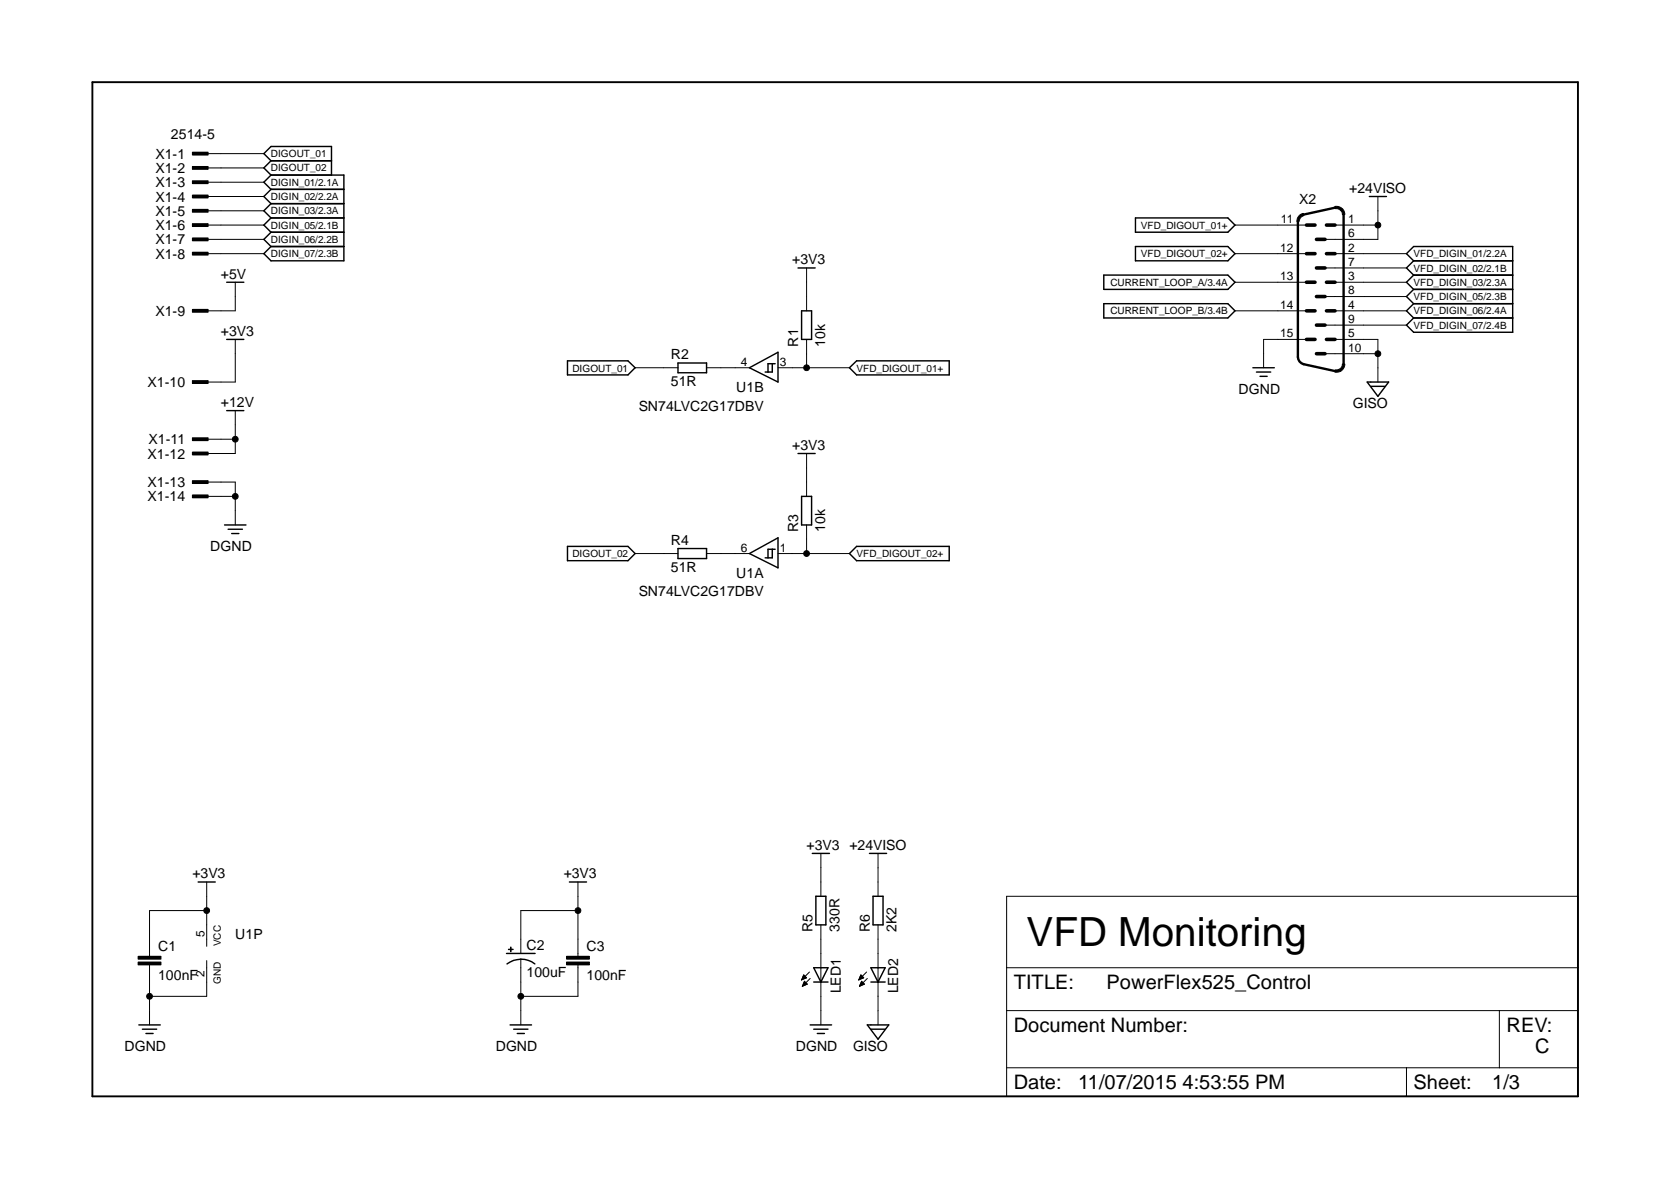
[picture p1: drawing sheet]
<svg xmlns="http://www.w3.org/2000/svg" width="297mm" height="210mm" viewBox="0 0 297 210" stroke-linecap="round" stroke-linejoin="round" font-family="sans-serif">
<g fill="none" stroke="#000" stroke-width=".25">
<path d="M48.2 28.6l-1.3 1.2 1.3 1.3M48.2 28.6h10.7M48.2 31.1h12.9v15.3h-12.9l-1.3-1.3 1.3-1.3M48.2 28.6l-1.3-1.3 1.3-1.3h10.7v5.1M48.2 38.7h12.9M48.2 31.1l-1.3 1.3 1.3 1.3M48.2 33.7h12.9M48.2 33.7l-1.3 1.2 1.3 1.3M48.2 36.2h12.9M48.2 36.2l-1.3 1.3 1.3 1.2M48.2 38.7l-1.3 1.3 1.3 1.3M201.8 38.7h16.5l1.2 1.3-1.2 1.3h-16.5z"/>
<path d="M243.4 34.9h3.1M40.3 50.2h3M48.2 43.8h12.9M48.2 41.3h12.9M48.2 41.3l-1.3 1.2 1.3 1.3M141.9 47.6h3M142.5 55.2h1.8v5.1h-1.8zM196.2 48.9h22.1l1.2 1.3-1.2 1.2h-22.1zM196.2 54h22.1l1.2 1.2-1.2 1.3h-22.1zM201.8 43.8h16.5l1.2 1.3-1.2 1.3h-16.5zM251.3 46.4l-1.3-1.3 1.3-1.3h17.6v15.3h-17.6l-1.3-1.3 1.3-1.3M251.3 46.4h17.6"/>
<path d="M251.3 48.9l-1.3 1.3 1.3 1.2M251.3 48.9h17.6M251.3 51.4h17.6M251.3 54l-1.3 1.2 1.3 1.3M251.3 54h17.6M251.3 56.5h17.6M251.3 46.4l-1.3 1.2 1.3 1.3M251.3 51.4l-1.3 1.3 1.3 1.3M40.3 60.3h3M40.3 73h3M100.9 64.1h10.7l1.3 1.3-1.3 1.2h-10.7zM120.5 64.5h5.1v1.8h-5.1z"/>
<path d="M133.2 65.4l5.1-2.8v5.3zM137.3 64.6v1.5h-1.3M137.8 64.6h-1.3v1.5M151 65.4l1.3-1.3h16.4v2.5h-16.4zM222.7 65.4h3.8M223.3 66.1h2.6M224 66.9h1.3M243 67.9h3.8l-1.9 2.5zM243.7 68.7h2.5M39.9 93.3h3.8M40.6 94.1h2.5M41.2 94.8h1.3"/>
<path d="M100.9 97.1h10.7l1.3 1.3-1.3 1.3h-10.7zM120.5 97.5h5.1v1.8h-5.1zM133.2 98.4l5.1-2.8v5.3zM137.3 97.6v1.5h-1.3M137.8 97.6h-1.3v1.5M141.9 80.6h3M142.5 88.2h1.8v5.1h-1.8zM152.3 97.1h16.4v2.6h-16.4l-1.3-1.3zM35.2 156.8h3.1M101.2 156.8h3.1M144.4 151.7h3M145 159.3h1.8v5.1h-1.8z"/>
<path d="M154.6 151.7h3M155.2 159.3h1.8v5.1h-1.8zM90 169.5h5.1M90.1 171.3a4 4 0 0 1 5 0M144.6 174.5h2.6M144.6 172h2.6l-1.3 2.5zM154.8 172h2.5l-1.2 2.5zM154.8 174.5h2.5M24.7 182.2h3.8M25.3 182.9h2.6M25.9 183.7h1.3M90.7 182.2h3.8"/>
<path d="M91.3 182.9h2.5M91.9 183.7h1.3M144 182.2h3.8M144.6 182.9h2.6M145.3 183.7h1.3M154.2 182.2h3.8l-1.9 2.5zM154.8 182.9h2.5"/>
</g>
<g fill="none" stroke="#000" stroke-width=".18">
<path d="M34.2 27.1h2.8v.5h-2.8zM34.2 29.6h2.8v.5h-2.8zM34.2 32.1h2.8v.5h-2.8zM34.2 34.7h2.8v.5h-2.8zM34.2 37.2h2.8v.5h-2.8zM34.2 39.8h2.8v.5h-2.8zM36.7 27.3h10.2M36.7 29.8h10.2M36.7 32.4h10.2M36.7 34.9h10.2M36.7 37.5h10.2M230.8 38.4l.3-.3 .6-.2 .1 .4a1.13 1.13 0 0 0-.9 1.1h-.4l.1-.6z"/>
<path d="M237.3 36.7a1.46 1.46 0 0 1 1.8 1.4h-.5a1.1 1.1 0 0 0-1.2-1zM244.9 34.9v7.6h-9.4M34.2 42.3h2.8v.5h-2.8zM34.2 44.8h2.8v.5h-2.8zM34.2 55h2.8v.5h-2.8zM36.7 42.5h10.2M36.7 40h10.2M36.7 45.1h10.2M41.8 50.2v5h-5.1M143.4 47.6v7.6M219.5 40h12.7M219.5 45.1h12.7"/>
<path d="M219.5 50.2h12.7M219.5 55.2h12.7M235.5 47.6h14.5M235.5 52.7h14.5M235.5 57.8h14.5M237.3 40h7.6M237.3 45.1h12.7M237.3 50.2h12.7M237.3 55.2h12.7M34.2 67.6h2.8v.6h-2.8zM34.2 77.8h2.8v.5h-2.8zM36.7 78.1h5.1"/>
<path d="M41.8 60.3v7.6h-5.1M41.8 73v7.6h-5.1M112.9 65.4h7.6M125.6 65.4h7.6M138.3 65.4h12.7M143.4 60.3v5.1M232.2 60.3h-7.6v5.1M235.5 62.9h9.4M237.3 60.3h7.6v7.6M237.4 65.7a1.09 1.09 0 0 0 1.2-1h.5a1.44 1.44 0 0 1-1.8 1.4zM34.2 80.3h2.8v.6h-2.8zM34.2 85.4h2.8v.5h-2.8z"/>
<path d="M34.2 88h2.8v.5h-2.8zM36.7 85.7h5.1v7.6M36.7 88.2h5.1M112.9 98.4h7.6M125.6 98.4h7.6M138.3 98.4h12.7M143.4 80.6v7.6M143.4 93.3v5.1M36.7 156.8v11.4M102.7 156.8v13.2M145.9 151.7v7.6M156.1 151.7v7.6"/>
<path d="M178.9 159.3h101.6v35.6h-101.6zM24.6 171h4v.5h-4zM24.6 170h4v.5h-4zM26.6 171.5v10.7M36.7 161.8h-10.1v8.2M36.7 170.7v6.4h-10.1M90.4 168.7l.8 .1zM90.8 168.3v.9zM92.6 170.5v11.7M100.7 171h4.1v.5h-4.1zM100.7 170h4.1v.5h-4.1zM102.7 171.5v5.6h-10.1"/>
<path d="M102.7 161.8h-10.1v7.7M142.5 174.2h.1M142.5 174.1h.2M142.6 174h.3M142.6 173.9h.5M142.7 173.8h.6M142.7 175.2h.1M142.7 173.7h.6M142.7 173.6h.5M142.7 175.1h.3M142.7 173.5h.4M142.7 175h.5"/>
<path d="M142.8 173.4h.2M142.8 175h.6M142.8 174.9h.7M142.8 174.8h.6M142.9 174.7h.4M142.9 173.3l.5 .5-.9 .4zM142.9 174.6h.3M143 174.5h.1M143 174.4h.1M143 174.4l-.4 .9M143 174.4l.5 .5-.9 .4M143.9 172.8l-1.4 1.4"/>
<path d="M144 173.9l-1.4 1.4M145.9 164.4v17.8M152.7 174.2h.1M152.7 174.1h.2M152.7 174h.4M152.8 173.9h.5M152.8 173.8h.7M152.8 175.2h.2M152.9 173.7h.6M152.9 173.6h.5M152.9 175.1h.3M152.9 173.5h.4"/>
<path d="M152.9 175h.5M152.9 175h.7M152.9 173.4h.3M152.9 174.9h.7M153 173.4h.1M153 174.8h.5M153 173.3l.5 .5-.8 .4zM153 174.7h.4M153.1 174.6h.2M153.1 174.5h.1M153.2 174.4l-.4 .9M153.2 174.4l.5 .5-.9 .4"/>
<path d="M153.2 174.4h.1M154 172.8l-1.3 1.4M154.2 173.9l-1.4 1.4M156.1 164.4v17.8M178.9 179.6h101.6M178.9 172h101.6M266.5 179.6v10.2M178.9 189.8h101.6M250 189.8v5.1"/>
<circle cx="244.9" cy="40" r=".51"/>
<circle cx="41.8" cy="78.1" r=".51"/>
<circle cx="143.4" cy="65.4" r=".51"/>
<circle cx="244.9" cy="62.9" r=".51"/>
<circle cx="41.8" cy="88.2" r=".51"/>
<circle cx="143.4" cy="98.4" r=".51"/>
<circle cx="26.6" cy="177.1" r=".51"/>
<circle cx="36.7" cy="161.8" r=".51"/>
<circle cx="92.6" cy="177.1" r=".51"/>
<circle cx="102.7" cy="161.8" r=".51"/>
</g>
<g fill="#000">
<path d="M34.2 27.1h2.8v.5h-2.8z" fill-rule="evenodd"/>
<path d="M34.2 29.6h2.8v.5h-2.8z" fill-rule="evenodd"/>
<path d="M34.2 32.1h2.8v.5h-2.8z" fill-rule="evenodd"/>
<path d="M34.2 34.7h2.8v.5h-2.8z" fill-rule="evenodd"/>
<path d="M34.2 37.2h2.8v.5h-2.8z" fill-rule="evenodd"/>
<path d="M34.2 39.8h2.8v.5h-2.8z" fill-rule="evenodd"/>
<path d="M230.8 38.4l.3-.3 .6-.2 .1 .4a1.13 1.13 0 0 0-.9 1.1h-.4l.1-.6z" fill-rule="evenodd"/>
<path d="M237.3 36.7a1.46 1.46 0 0 1 1.8 1.4h-.5a1.1 1.1 0 0 0-1.2-1z" fill-rule="evenodd"/>
<path d="M34.2 42.3h2.8v.5h-2.8z" fill-rule="evenodd"/>
<path d="M34.2 44.8h2.8v.5h-2.8z" fill-rule="evenodd"/>
<path d="M34.2 55h2.8v.5h-2.8z" fill-rule="evenodd"/>
<path d="M34.2 67.6h2.8v.6h-2.8z" fill-rule="evenodd"/>
<path d="M34.2 77.8h2.8v.5h-2.8z" fill-rule="evenodd"/>
<path d="M237.4 65.7a1.09 1.09 0 0 0 1.2-1h.5a1.44 1.44 0 0 1-1.8 1.4z" fill-rule="evenodd"/>
<path d="M34.2 80.3h2.8v.6h-2.8z" fill-rule="evenodd"/>
<path d="M34.2 85.4h2.8v.5h-2.8z" fill-rule="evenodd"/>
<path d="M34.2 88h2.8v.5h-2.8z" fill-rule="evenodd"/>
<path d="M24.6 171h4v.5h-4z" fill-rule="evenodd"/>
<path d="M24.6 170h4v.5h-4z" fill-rule="evenodd"/>
<path d="M90.4 168.7l.8 .1z" fill-rule="evenodd"/>
<path d="M90.8 168.3v.9z" fill-rule="evenodd"/>
<path d="M100.7 171h4.1v.5h-4.1z" fill-rule="evenodd"/>
<path d="M100.7 170h4.1v.5h-4.1z" fill-rule="evenodd"/>
<circle cx="244.9" cy="40" r=".51"/>
<circle cx="41.8" cy="78.1" r=".51"/>
<circle cx="143.4" cy="65.4" r=".51"/>
<circle cx="244.9" cy="62.9" r=".51"/>
<circle cx="41.8" cy="88.2" r=".51"/>
<circle cx="143.4" cy="98.4" r=".51"/>
<circle cx="26.6" cy="177.1" r=".51"/>
<circle cx="36.7" cy="161.8" r=".51"/>
<circle cx="92.6" cy="177.1" r=".51"/>
<circle cx="102.7" cy="161.8" r=".51"/>
</g>
<path d="M16.4 14.6h264.1v180.3h-264.1z" fill="none" stroke="#000" stroke-width=".34"/>
<path d="M230.7 39.4v24.1a1.36 1.36 0 0 0 1 1.2l5.6 1.3M237.3 36.9l-5.6 1.2M238.8 38.1v26.6" fill="none" stroke="#000" stroke-width=".42"/>
<g fill="none" stroke="#000" stroke-width=".63">
<path d="M232.2 40h1.6M232.2 45.1h1.6M232.2 50.2h1.6M232.2 55.2h1.6M234 42.5h1.5M234 47.6h1.5M234 52.7h1.5M234 57.8h1.5M235.8 40h1.5M235.8 45.1h1.5M235.8 50.2h1.5M235.8 55.2h1.5"/>
<path d="M232.2 60.3h1.6M234 62.9h1.5M235.8 60.3h1.5"/>
</g>
<text font-size="7.2" x="182.5" y="168.2">VFD Monitoring</text>
<g font-size="3.6">
<text x="180.2" y="175.8">TITLE:</text>
<text x="196.7" y="175.8">PowerFlex525_Control</text>
<text x="180.2" y="183.4">Document Number:</text>
<text x="267.8" y="183.4">REV:</text>
<text x="272.9" y="187.2">C</text>
<text x="180.2" y="193.6">Date:</text>
<text x="191.6" y="193.6">11/07/2015 4:53:55 PM</text>
<text x="251.3" y="193.6">Sheet:</text>
<text x="265.3" y="193.6">1/3</text>
</g>
<g font-size="2.5">
<text x="27.6" y="28.2">X1-1</text>
<text x="30.4" y="24.6">2514-5</text>
<text x="27.6" y="30.7">X1-2</text>
<text x="27.6" y="33.3">X1-3</text>
<text x="27.6" y="35.8">X1-4</text>
<text x="239.9" y="34.3">+24VISO</text>
<text x="27.6" y="38.4">X1-5</text>
<text x="27.6" y="40.9">X1-6</text>
<text x="231" y="36.2">X2</text>
<text x="27.6" y="43.4">X1-7</text>
<text x="27.6" y="46">X1-8</text>
<text x="140.8" y="47">+3V3</text>
<text x="39.3" y="49.5">+5V</text>
<text x="27.6" y="56.1">X1-9</text>
<text x="39.3" y="59.7">+3V3</text>
<text x="119.2" y="63.9">R2</text>
<text x="141.9" y="61.6" transform="rotate(-90 141.9 61.6)">R1</text>
<text x="146.7" y="61.6" transform="rotate(-90 146.7 61.6)">10k</text>
<text x="26.2" y="68.8">X1-10</text>
<text x="119.2" y="68.7">51R</text>
<text x="130.9" y="69.7">U1B</text>
<text x="220.2" y="70.1">DGND</text>
<text x="39.3" y="72.3">+12V</text>
<text x="113.5" y="73">SN74LVC2G17DBV</text>
<text x="240.5" y="72.6">GISO</text>
<text x="26.2" y="81.5">X1-12</text>
<text x="26.4" y="79">X1-11</text>
<text x="140.8" y="80">+3V3</text>
<text x="26.2" y="86.6">X1-13</text>
<text x="26.2" y="89.1">X1-14</text>
<text x="141.9" y="94.6" transform="rotate(-90 141.9 94.6)">R3</text>
<text x="146.7" y="94.6" transform="rotate(-90 146.7 94.6)">10k</text>
<text x="37.4" y="98">DGND</text>
<text x="119.2" y="101.7">51R</text>
<text x="119.2" y="96.9">R4</text>
<text x="113.5" y="106">SN74LVC2G17DBV</text>
<text x="130.9" y="102.7">U1A</text>
<text x="143.4" y="151.1">+3V3 +24VISO</text>
<text x="34.2" y="156.1">+3V3</text>
<text x="100.2" y="156.1">+3V3</text>
<text x="41.8" y="166.9">U1P</text>
<text x="144.4" y="165.7" transform="rotate(-90 144.4 165.7)">R5</text>
<text x="149.2" y="165.7" transform="rotate(-90 149.2 165.7)">330R</text>
<text x="154.6" y="165.7" transform="rotate(-90 154.6 165.7)">R6</text>
<text x="159.4" y="165.7" transform="rotate(-90 159.4 165.7)">2K2</text>
<text x="28.1" y="169.1">C1</text>
<text x="93.6" y="173.7">100uF</text>
<text x="93.6" y="168.8">C2</text>
<text x="104.3" y="169.1">C3</text>
<text x="28.1" y="174.2">100nF</text>
<text x="104.3" y="174.2">100nF</text>
<text x="149.5" y="176.6" transform="rotate(-90 149.5 176.6)">LED1</text>
<text x="159.6" y="176.6" transform="rotate(-90 159.6 176.6)">LED2</text>
<text x="22.1" y="186.9">DGND</text>
<text x="88.1" y="186.9">DGND</text>
<text x="141.5" y="186.9">DGND</text>
<text x="151.6" y="186.9">GISO</text>
</g>
<g font-size="2.1">
<text x="227.7" y="39.6">11</text>
<text x="239.6" y="39.6">1</text>
<text x="227.5" y="44.7">12</text>
<text x="239.6" y="44.7">2</text>
<text x="239.6" y="42.2">6</text>
<text x="239.6" y="47.2">7</text>
<text x="227.5" y="49.8">13</text>
<text x="239.6" y="49.8">3</text>
<text x="239.6" y="52.3">8</text>
<text x="227.5" y="54.9">14</text>
<text x="227.5" y="59.9">15</text>
<text x="239.6" y="54.9">4</text>
<text x="239.6" y="59.9">5</text>
<text x="239.6" y="57.4">9</text>
<text x="131.7" y="65">4</text>
<text x="138.6" y="65">3</text>
<text x="239.6" y="62.5">10</text>
<text x="131.7" y="98">6</text>
<text x="138.6" y="98">1</text>
<text x="36.4" y="166.6" transform="rotate(-90 36.4 166.6)">5</text>
<text x="36.4" y="173.6" transform="rotate(-90 36.4 173.6)">2</text>
</g>
<g font-size="1.8">
<text x="48.2" y="27.9">DIGOUT_01</text>
<text x="48.2" y="30.5">DIGOUT_02</text>
<text x="48.2" y="33">DIGIN_01/2.1A</text>
<text x="48.2" y="35.6">DIGIN_02/2.2A</text>
<text x="48.2" y="38.1">DIGIN_03/2.3A</text>
<text x="48.2" y="40.6">DIGIN_05/2.1B</text>
<text x="202.8" y="40.6">VFD_DIGOUT_01+</text>
<text x="48.2" y="43.2">DIGIN_06/2.2B</text>
<text x="48.2" y="45.7">DIGIN_07/2.3B</text>
<text x="202.8" y="45.7">VFD_DIGOUT_02+</text>
<text x="251.3" y="45.7">VFD_DIGIN_01/2.2A</text>
<text x="197.4" y="50.8">CURRENT_LOOP_A/3.4A</text>
<text x="251.3" y="50.8">VFD_DIGIN_03/2.3A</text>
<text x="251.3" y="48.3">VFD_DIGIN_02/2.1B</text>
<text x="251.3" y="53.3">VFD_DIGIN_05/2.3B</text>
<text x="197.4" y="55.9">CURRENT_LOOP_B/3.4B</text>
<text x="251.3" y="55.9">VFD_DIGIN_06/2.4A</text>
<text x="251.3" y="58.4">VFD_DIGIN_07/2.4B</text>
<text x="101.8" y="66">DIGOUT_01</text>
<text x="152.3" y="66">VFD_DIGOUT_01+</text>
<text x="101.8" y="99">DIGOUT_02</text>
<text x="152.3" y="99">VFD_DIGOUT_02+</text>
<text x="39.3" y="168.2" transform="rotate(-90 39.3 168.2)">VCC</text>
<text x="39.3" y="174.9" transform="rotate(-90 39.3 174.9)">GND</text>
</g>
</svg>
